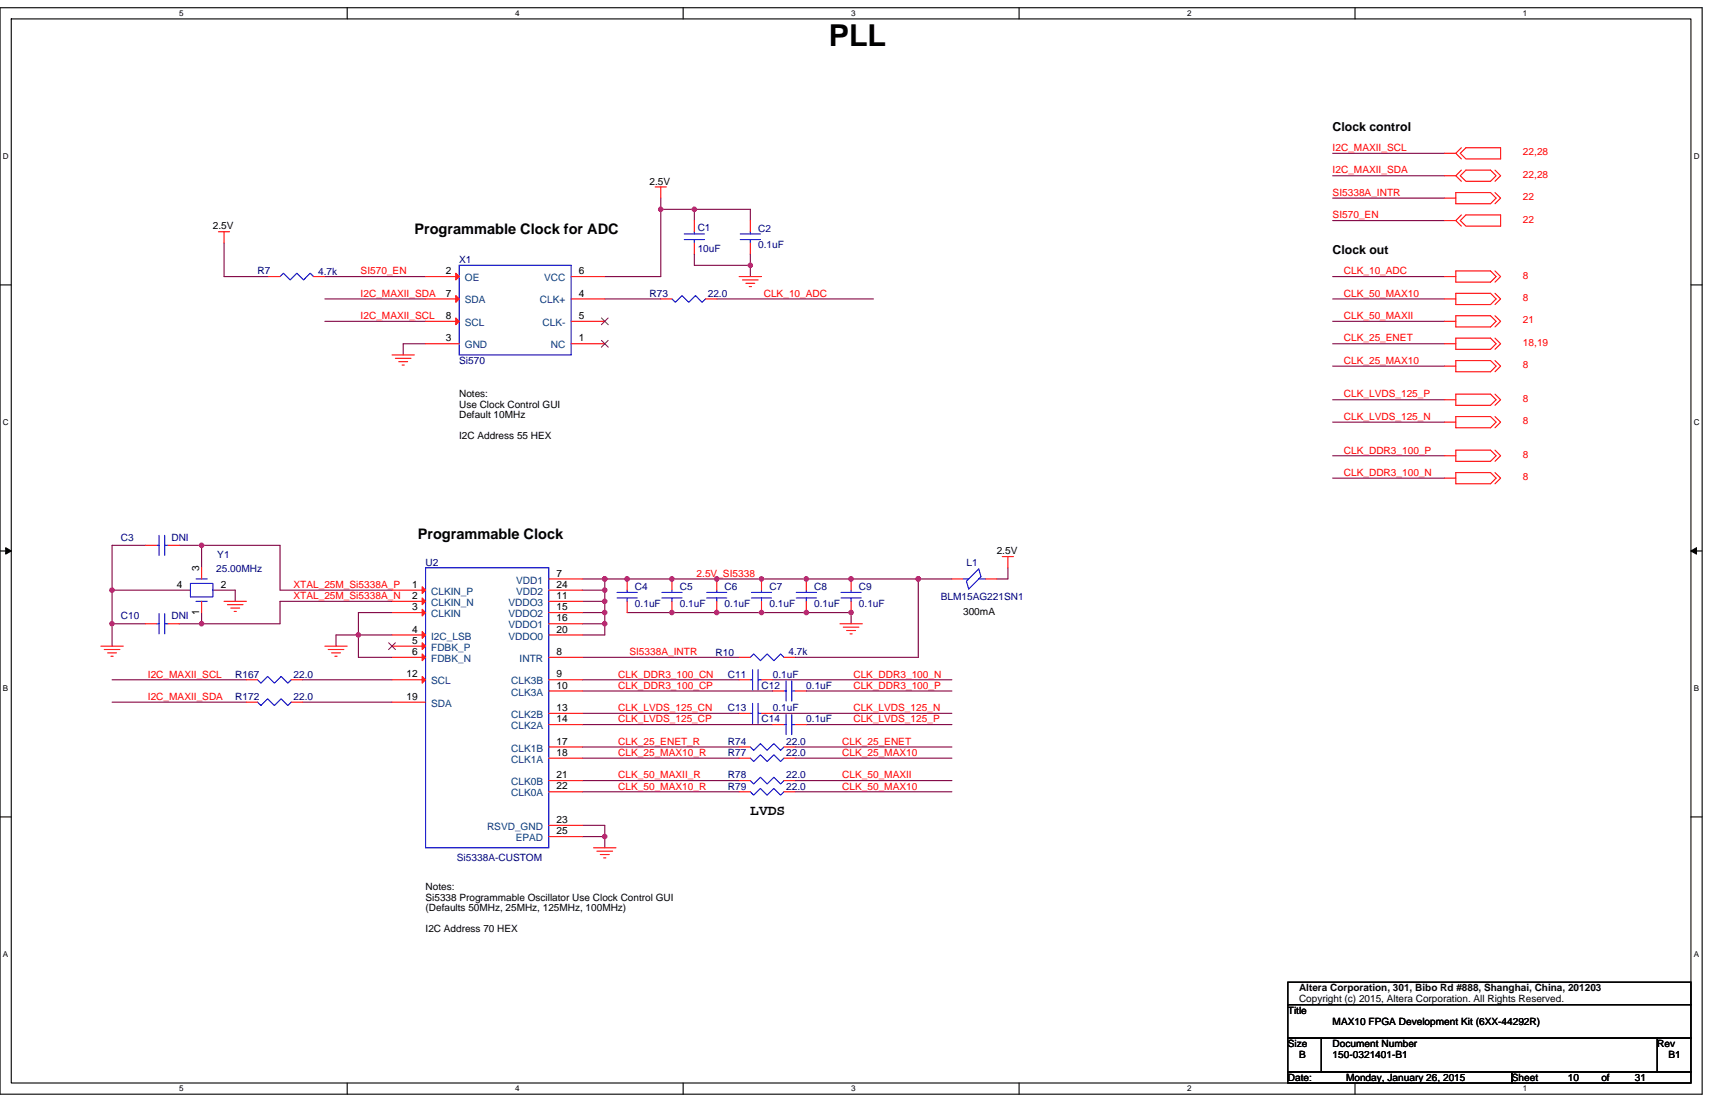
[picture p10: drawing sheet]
<svg xmlns="http://www.w3.org/2000/svg" width="432mm" height="279mm" viewBox="0 0 432 279" stroke-linecap="round" stroke-linejoin="round" font-family="sans-serif">
<path d="M0 1.9h428.6v273.5h-428.6zM2.8 4.8h422.9v267.8h-422.9z" fill="none" stroke="#000" stroke-width=".28"/>
<g fill="#fff">
<path d="M45.1 2.2h1.1v2.3h-1.1z"/>
<path d="M45.1 272.9h1.1v2.3h-1.1z"/>
</g>
<path d="M87.4 1.9v2.9M87.4 272.6v2.8" fill="none" stroke="#000" stroke-width=".28"/>
<g fill="#fff">
<path d="M129.7 2.2h1.1v2.3h-1.1z"/>
<path d="M129.7 272.9h1.1v2.3h-1.1z"/>
</g>
<path d="M172 1.9v2.9M172 272.6v2.8" fill="none" stroke="#000" stroke-width=".28"/>
<g fill="#fff">
<path d="M214.3 2.2h1.1v2.3h-1.1z"/>
<path d="M214.3 272.9h1.1v2.3h-1.1z"/>
</g>
<path d="M256.6 1.9v2.9M256.6 272.6v2.8" fill="none" stroke="#000" stroke-width=".28"/>
<g fill="#fff">
<path d="M298.9 2.2h1.1v2.3h-1.1z"/>
<path d="M298.9 272.9h1.1v2.3h-1.1z"/>
</g>
<path d="M341.2 1.9v2.9M341.2 272.6v2.8" fill="none" stroke="#000" stroke-width=".28"/>
<g fill="#fff">
<path d="M383.5 2.2h1.1v2.3h-1.1z"/>
<path d="M383.5 272.9h1.1v2.3h-1.1z"/>
<path d="M.7 38.2h1.5v2.3h-1.5z"/>
<path d="M426.5 38.2h1.4v2.3h-1.4z"/>
<path d="M.7 105.2h1.5v2.2h-1.5z"/>
<path d="M426.5 105.2h1.4v2.2h-1.4z"/>
</g>
<path d="M0 71.7h2.8M425.7 71.7h2.9" fill="none" stroke="#000" stroke-width=".28"/>
<g fill="#fff">
<path d="M.7 172.1h1.4v2.3h-1.4z"/>
<path d="M426.5 172.1h1.3v2.3h-1.3z"/>
</g>
<path d="M0 138.7h2.8M425.7 138.7h2.9" fill="none" stroke="#000" stroke-width=".28"/>
<path d="M1.4 137.9l1.4 .8-1.4 .8zM425.7 138.7l1.4-.8v1.6z" fill="#000" stroke="#000" stroke-width=".25"/>
<g fill="#fff">
<path d="M.7 239.1h1.4v2.3h-1.4z"/>
<path d="M426.4 239.1h1.4v2.3h-1.4z"/>
</g>
<path d="M0 205.6h2.8M425.7 205.6h2.9M324.3 247.2h101.4v5.7h-101.4zM324.3 252.9h101.4v8.4h-101.4zM324.3 261.3h8.4v8.5h-8.4zM324.3 269.8h56.3v2.8h-56.3zM332.7 261.3h84.6v8.5h-84.6zM380.6 269.8h45.1v2.8h-45.1zM417.3 261.3h8.4v8.5h-8.4z" fill="none" stroke="#000" stroke-width=".28"/>
<g fill="none" stroke="#800040" stroke-width=".28">
<path d="M335.5 38.6h28.2M166.4 52.7v16.9h-14.1M166.4 49.9v2.8M166.4 52.7h8.4M174.8 52.7h14.1v2.8M174.8 52.7v2.8M335.5 44.2h28.2M335.5 49.9h28.2M335.5 55.5h28.2M56.4 61.2v8.4h11.3M81.8 69.6h25.3M81.8 75.2h25.3"/>
<path d="M152.3 75.2h14.1M174.8 64v2.8h14.1M180.5 75.2h39.4M188.9 64v2.8M188.9 66.8v2.8M335.5 69.6h28.2M335.5 75.2h28.2M81.8 80.9h25.3M107.1 86.5h-5.6v2.8M335.5 80.9h28.2M335.5 86.5h28.2M335.5 92.2h28.2"/>
<path d="M335.5 100.6h28.2M335.5 106.3h28.2M335.5 114.7h28.2M36.7 137.3h-8.5v11.2h19.7M45.1 137.3h5.7M50.8 137.3h19.7v11.2h28.2M50.8 137.3v5.6M335.5 120.4h28.2M28.2 157v5.6M28.2 157h8.5M28.2 148.5v8.5M45.1 157h5.7"/>
<path d="M50.8 154.2v2.8M53.6 148.5h5.6v2.9M90.2 159.8h-5.6v2.8M90.2 159.8h8.5M90.2 159.8v5.7h8.5M98.7 154.2h-8.5v5.6M98.7 151.4h-28.2v5.6h-19.7M146.6 157h5.7M146.6 154.2h5.7M146.6 151.4h5.7M146.6 148.5h5.7M146.6 145.7h5.7"/>
<path d="M152.3 154.2v2.8M152.3 151.4v2.8M152.3 148.5v2.9M152.3 145.7v2.8M152.3 157v2.8h-5.7M157.9 154.2h56.4v2.8M231.2 145.7h-78.9M231.2 145.7v19.8h-31M231.2 145.7h8.5M253.8 142.9v2.8h-2.8M28.2 176.7h33.8M28.2 171.1h33.8"/>
<path d="M76.1 171.1h22.6M76.1 176.7h22.6M146.6 165.5h39.5M146.6 179.6h39.5M146.6 171.1h39.5M146.6 173.9h48M194.6 179.6h45.1M194.6 171.1h45.1M203 173.9h36.7M146.6 188h39.5M146.6 190.8h39.5M146.6 199.3h39.5"/>
<path d="M146.6 196.5h39.5M146.6 182.4h48M200.2 199.3h39.5M200.2 196.5h39.5M200.2 190.8h39.5M200.2 188h39.5M203 182.4h36.7M146.6 207.8h5.7v5.6M146.6 210.6h5.7"/>
</g>
<g fill="#f0f" stroke="#f0f" stroke-width=".28">
<circle cx="166.3" cy="52.7" r=".55"/>
<circle cx="188.9" cy="66.8" r=".55"/>
<circle cx="174.8" cy="52.7" r=".55"/>
<circle cx="203" cy="154.2" r=".55"/>
<circle cx="90.2" cy="159.8" r=".56"/>
<circle cx="50.8" cy="157" r=".55"/>
<circle cx="152.2" cy="157" r=".55"/>
<circle cx="152.2" cy="154.2" r=".55"/>
<circle cx="152.2" cy="210.6" r=".55"/>
<circle cx="152.2" cy="151.4" r=".55"/>
<circle cx="152.2" cy="148.5" r=".55"/>
<circle cx="152.2" cy="145.7" r=".56"/>
<circle cx="231.2" cy="145.7" r=".56"/>
<circle cx="214.3" cy="145.7" r=".57"/>
<circle cx="28.2" cy="157" r=".55"/>
<circle cx="28.2" cy="148.5" r=".55"/>
<circle cx="50.8" cy="137.3" r=".55"/>
<circle cx="214.3" cy="154.2" r=".56"/>
<circle cx="157.9" cy="145.7" r=".57"/>
<circle cx="169.2" cy="145.7" r=".56"/>
<circle cx="169.2" cy="154.2" r=".55"/>
<circle cx="180.4" cy="154.2" r=".55"/>
<circle cx="180.4" cy="145.7" r=".56"/>
<circle cx="191.7" cy="154.2" r=".55"/>
<circle cx="191.7" cy="145.7" r=".56"/>
<circle cx="203" cy="145.7" r=".56"/>
</g>
<g fill="none" stroke="#f00" stroke-width=".28">
<path d="M363.7 38.6h2.8M366.5 38.6l1.4 1.4M367.7 38.6l1.4-1.4h8.7v2.8h-8.7zM367.9 37.2l-1.4 1.4M55 58.3h2.8M56.4 58.3v2.9M165 47.1h2.8M166.4 47.1v2.8M174.8 55.5v2.8M188.9 55.5v2.8M363.7 44.2h2.8M363.7 49.9h2.8"/>
<path d="M363.7 55.5h2.8M366.5 44.2l1.4 1.4M366.5 55.5l1.4 1.4M366.5 48.5h8.8l1.4 1.4-1.4 1.4h-8.8zM367.7 44.2l1.4-1.4h6.2l1.4 1.4-1.4 1.4h-6.2zM367.7 55.5l1.4-1.4h8.7v2.8h-8.7zM367.9 42.8l-1.4 1.4M367.9 54.1l-1.4 1.4M376.4 42.8l1.4 1.4-1.4 1.4M376.4 48.5l1.4 1.4-1.4 1.4M67.7 69.6h2.8M79 69.6h2.8"/>
<path d="M107.1 69.6h8.5M107.1 75.2h8.5M143.8 75.2h8.5M143.8 69.6h8.5M166.4 75.2h2.8M174.8 61.2v2.8M177.6 75.2h2.9M186.1 69.6h5.6M186.9 70.5h4M187.8 71.3h2.2M188.6 72.1h.6M188.9 61.2v2.8"/>
<path d="M363.7 69.6h2.8M363.7 75.2h2.8M366.5 68.2h8.8l1.4 1.4-1.4 1.4h-8.8zM366.5 73.8h8.8l1.4 1.4-1.4 1.5h-8.8zM366.5 79.5h8.8l1.4 1.4-1.4 1.4h-8.8zM376.4 68.2l1.4 1.4-1.4 1.4M376.4 73.8l1.4 1.4-1.4 1.5M376.4 79.5l1.4 1.4-1.4 1.4M98.7 89.3h5.6M99.5 90.2h4M100.4 91h2.2M101.2 91.9h.6"/>
<path d="M107.1 86.5h8.5M107.1 80.9h8.5M143.8 86.5h8.5M143.8 80.9h8.5M363.7 80.9h2.8M363.7 86.5h2.8M363.7 92.2h2.8M366.5 85.1h8.8l1.4 1.4-1.4 1.4h-8.8zM366.5 90.8h8.8l1.4 1.4-1.4 1.4h-8.8zM366.5 99.2h8.8l1.4 1.4-1.4 1.4h-8.8zM376.4 85.1l1.4 1.4-1.4 1.4M376.4 90.8l1.4 1.4-1.4 1.4"/>
<path d="M376.4 99.2l1.4 1.4-1.4 1.4M363.7 100.6h2.8M363.7 106.3h2.8M363.7 114.7h2.8M366.5 104.9h8.8l1.4 1.4-1.4 1.4h-8.8zM366.5 113.3h8.8l1.4 1.4-1.4 1.4h-8.8zM366.5 119h8.8l1.4 1.4-1.4 1.4h-8.8zM376.4 104.9l1.4 1.4-1.4 1.4M376.4 113.3l1.4 1.4-1.4 1.4M376.4 119l1.4 1.4-1.4 1.4M36.7 137.3h2.8M42.3 137.3h2.8"/>
<path d="M363.7 120.4h2.8M36.7 157h2.8M42.3 157h2.8M47.9 148.5h.1M50.8 151.4v2.8M50.8 142.9v2.8M53.6 148.5h.1M56.4 151.4h5.6M57.3 152.2h3.9M58.1 153.1h2.2M58.9 153.9h.6M98.7 148.5h8.4"/>
<path d="M98.7 151.4h8.4M98.7 154.2h8.4M98.7 159.8h8.4M138.2 145.7h8.4M138.2 148.5h8.4M138.2 151.4h8.4M138.2 154.2h8.4M138.2 157h8.4M138.2 159.8h8.4M157.9 145.7v2.8M157.9 151.4v2.8M169.2 145.7v2.8"/>
<path d="M169.2 151.4v2.8M180.5 145.7v2.8M180.5 151.4v2.8M191.7 145.7v2.8M191.7 151.4v2.8M203 145.7v2.8M203 151.4v2.8M211.5 157h5.6M212.3 157.9h4M213.2 158.7h2.2M214 159.6h.6M214.3 145.7v2.8"/>
<path d="M214.3 151.4v2.8M239.7 145.7h2.8M248.1 145.7h2.9M252.3 140.1h2.9M253.8 140.1v2.8M25.4 162.6h5.6M26.2 163.5h4M27.1 164.3h2.2M27.9 165.2h.6M62 171.1h2.9M62 176.7h2.9M73.3 171.1h2.8"/>
<path d="M73.3 176.7h2.8M81.8 162.6h5.6M82.6 163.5h4M83.5 164.3h2.2M84.3 165.2h.6M98.7 162.6h8.4M98.7 165.5h8.4M98.7 171.1h8.4M98.7 176.7h8.4M138.2 165.5h8.4M138.2 171.1h8.4M138.2 173.9h8.4"/>
<path d="M138.2 179.6h8.4M186.1 179.6h2.8M186.1 165.5h2.8M186.1 171.1h2.8M191.7 179.6h2.9M191.7 171.1h2.9M194.6 173.9h2.8M197.4 165.5h2.8M200.2 173.9h2.8M138.2 182.4h8.4M138.2 188h8.4M138.2 190.8h8.4"/>
<path d="M138.2 196.5h8.4M138.2 199.3h8.4M186.1 199.3h2.8M186.1 196.5h2.8M186.1 190.8h2.8M186.1 188h2.8M194.6 182.4h2.8M197.4 199.3h2.8M197.4 196.5h2.8M197.4 190.8h2.8M197.4 188h2.8M200.2 182.4h2.8"/>
<path d="M138.2 207.8h8.4M138.2 210.6h8.4M149.4 213.4h5.7M150.3 214.2h3.9M151.1 215.1h2.3M152 215.9h.5"/>
</g>
<g fill="none" stroke="#00f" stroke-width=".28">
<path d="M172.3 58.9h5.1M174.8 58.3v.6M186.4 58.9h5.1M188.9 58.3v.6M70.5 69.6l.9-.8 1.6 1.7 1.7-1.7 1.7 1.7 1.7-1.7 .9 .8M115.6 66.8h28.2v22.5h-28.2zM169.2 75.2l.8 .9 1.7-1.7 1.7 1.7 1.7-1.7 1.7 1.7 .8-.9M172.3 60.3h5.1M174.8 60.3v.9M186.4 60.3h5.1M188.9 60.3v.9M39.5 137.3h.5"/>
<path d="M40 134.7v5.1M41.5 134.7v5.1M41.5 137.3h.8M39.5 157h.5M40 154.5v5.1M41.5 154.5v5.1M41.5 157h.8M47.9 146.9h5.7v3.3h-5.7zM49.4 151.4h2.8M49.4 145.7h2.8M107.1 142.9h31.1v70.5h-31.1zM155.4 149.1h5"/>
<path d="M155.4 150.5h5M157.9 150.5v.9M157.9 148.5v.6M166.6 149.1h5.1M166.6 150.5h5.1M169.2 150.5v.9M169.2 148.5v.6M177.9 149.1h5.1M177.9 150.5h5.1M180.5 150.5v.9M180.5 148.5v.6M189.2 149.1h5.1"/>
<path d="M189.2 150.5h5.1M191.7 150.5v.9M191.7 148.5v.6M200.5 149.1h5M200.5 150.5h5M203 150.5v.9M203 148.5v.6M211.8 149.1h5M211.8 150.5h5M214.3 150.5v.9M214.3 148.5v.6M242.5 145.7h1.4"/>
<path d="M246.4 145.7h1.7M246.4 143.2l.6 2-3.1 3.1-.6-2zM64.9 171.1l.8 .9 1.7-1.7 1.7 1.7 1.7-1.7 1.7 1.7 .8-.9M64.9 176.7l.8 .9 1.7-1.7 1.7 1.7 1.7-1.7 1.7 1.7 .8-.9M188.9 179.6h.6M188.9 165.5l.9-.9 1.7 1.7 1.6-1.7 1.7 1.7 1.7-1.7 .9 .9M188.9 171.1h.6M189.5 177v5.1M189.5 168.6v5.1M190.9 179.6h.8M190.9 171.1h.8M190.9 177v5.1"/>
<path d="M190.9 168.6v5.1M197.4 173.9h.5M197.9 179.9v5M197.9 171.4v5.1M199.3 173.9h.9M199.3 179.9v5M199.3 171.4v5.1M188.9 199.3l.9 .9 1.7-1.7 1.6 1.7 1.7-1.7 1.7 1.7 .9-.9M188.9 196.5l.9 .8 1.7-1.7 1.6 1.7 1.7-1.7 1.7 1.7 .9-.8M188.9 190.8l.9 .9 1.7-1.7 1.6 1.7 1.7-1.7 1.7 1.7 .9-.9M188.9 188l.9 .9 1.7-1.7 1.6 1.7 1.7-1.7 1.7 1.7 .9-.9M197.4 182.4h.5"/>
<path d="M199.3 182.4h.9"/>
</g>
<g fill="#f00" stroke="#f00" stroke-width=".28">
<path d="M114.8 68.8l.8 .8-.8 .9z"/>
<path d="M114.8 74.4l.8 .8-.8 .9z"/>
<path d="M114.8 80l.8 .9-.8 .8z"/>
<path d="M106.3 147.7l.8 .8-.8 .9z"/>
<path d="M106.3 150.5l.8 .9-.8 .8z"/>
<path d="M106.3 153.4l.8 .8-.8 .8z"/>
<path d="M106.3 159l.8 .8-.8 .9z"/>
<path d="M106.3 161.8l.8 .8-.8 .9z"/>
<path d="M106.3 164.6l.8 .9-.8 .8z"/>
<path d="M106.3 170.3l.8 .8-.8 .9z"/>
</g>
<path d="M151.4 85.7l1.7 1.7M151.4 80l1.7 1.7M153.1 85.7l-1.7 1.7M153.1 80l-1.7 1.7M97.9 161.8l1.7 1.7M99.5 161.8l-1.7 1.7" fill="none" stroke="#804000" stroke-width=".25"/>
<text font-size="7.6" x="208.7" y="11.6">PLL</text>
<g font-size="3.7">
<text x="104.3" y="58.9">Programmable Clock for ADC</text>
<text x="105.2" y="135.6">Programmable Clock</text>
<text x="188.9" y="205.2">LVDS</text>
</g>
<g font-size="3.1">
<text x="335.5" y="33">Clock control</text>
<text x="335.5" y="64">Clock out</text>
</g>
<g font-size="2.5" fill="#f00">
<text x="335.5" y="38">I2C_MAXII_SCL</text>
<text x="383.5" y="39.1">22,28</text>
<text x="335.5" y="43.7">I2C_MAXII_SDA</text>
<text x="383.5" y="44.8">22,28</text>
<text x="335.5" y="49.3">SI5338A_INTR</text>
<text x="383.5" y="50.4">22</text>
<text x="335.5" y="54.9">SI570_EN</text>
<text x="383.5" y="56.1">22</text>
<text x="90.8" y="69">SI570_EN</text>
<text x="338.3" y="69">CLK_10_ADC</text>
<text x="383.5" y="70.2">8</text>
<text x="90.8" y="74.7">I2C_MAXII_SDA</text>
<text x="192.3" y="74.7">CLK_10_ADC</text>
<text x="338.3" y="74.7">CLK_50_MAX10</text>
<text x="383.5" y="75.8">8</text>
<text x="90.8" y="80.3">I2C_MAXII_SCL</text>
<text x="338.3" y="80.3">CLK_50_MAXII</text>
<text x="383.5" y="81.4">21</text>
<text x="338.3" y="86">CLK_25_ENET</text>
<text x="383.5" y="87.1">18,19</text>
<text x="338.3" y="91.6">CLK_25_MAX10</text>
<text x="383.5" y="92.7">8</text>
<text x="338.3" y="100.1">CLK_LVDS_125_P</text>
<text x="383.5" y="101.2">8</text>
<text x="338.3" y="105.7">CLK_LVDS_125_N</text>
<text x="383.5" y="106.8">8</text>
<text x="338.3" y="114.2">CLK_DDR3_100_P</text>
<text x="338.3" y="119.8">CLK_DDR3_100_N</text>
<text x="383.5" y="115.3">8</text>
<text x="383.5" y="120.9">8</text>
<text x="73.9" y="148">XTAL_25M_Si5338A_P</text>
<text x="175.4" y="145.2">2.5V_SI5338</text>
<text x="73.9" y="150.8">XTAL_25M_Si5338A_N</text>
<text x="158.5" y="164.9">SI5338A_INTR</text>
<text x="37.2" y="170.5">I2C_MAXII_SCL</text>
<text x="155.7" y="170.5">CLK_DDR3_100_CN</text>
<text x="155.7" y="173.4">CLK_DDR3_100_CP</text>
<text x="214.9" y="170.5">CLK_DDR3_100_N</text>
<text x="214.9" y="173.4">CLK_DDR3_100_P</text>
<text x="37.2" y="176.2">I2C_MAXII_SDA</text>
<text x="155.7" y="179">CLK_LVDS_125_CN</text>
<text x="214.9" y="179">CLK_LVDS_125_N</text>
<text x="155.7" y="181.8">CLK_LVDS_125_CP</text>
<text x="214.9" y="181.8">CLK_LVDS_125_P</text>
<text x="155.7" y="187.5">CLK_25_ENET_R</text>
<text x="155.7" y="190.3">CLK_25_MAX10_R</text>
<text x="212" y="190.3">CLK_25_MAX10</text>
<text x="212" y="187.5">CLK_25_ENET</text>
<text x="155.7" y="195.9">CLK_50_MAXII_R</text>
<text x="212" y="195.9">CLK_50_MAXII</text>
<text x="155.7" y="198.7">CLK_50_MAX10_R</text>
<text x="212" y="198.7">CLK_50_MAX10</text>
</g>
<g font-size="2.5">
<text x="163.5" y="46.5">2.5V</text>
<text x="53.6" y="57.8">2.5V</text>
<text x="112.2" y="69">2</text>
<text x="145.8" y="69">6</text>
<text x="112.2" y="74.7">7</text>
<text x="145.8" y="74.7">4</text>
<text x="112.2" y="80.3">8</text>
<text x="145.8" y="80.3">5</text>
<text x="112.2" y="85.9">3</text>
<text x="145.8" y="85.9">1</text>
<text x="115.6" y="100.1">Notes:</text>
<text x="115.6" y="102.7">Use Clock Control GUI</text>
<text x="115.6" y="105.3">Default 10MHz</text>
<text x="115.6" y="110.5">I2C Address 55 HEX</text>
<text x="50.2" y="143.8" transform="rotate(-90 50.2 143.8)">3</text>
<text x="251" y="139.5">2.5V</text>
<text x="44.6" y="148">4</text>
<text x="55.6" y="148">2</text>
<text x="103.8" y="148">1</text>
<text x="140.1" y="145.1">7</text>
<text x="140.1" y="148">24</text>
<text x="50.2" y="154.7" transform="rotate(-90 50.2 154.7)">1</text>
<text x="103.8" y="150.8">2</text>
<text x="103.8" y="153.6">3</text>
<text x="140.1" y="150.8">11</text>
<text x="140.1" y="153.6">15</text>
<text x="242.5" y="154.7">300mA</text>
<text x="103.8" y="159.2">4</text>
<text x="140.1" y="156.4">16</text>
<text x="140.1" y="159.2">20</text>
<text x="103.8" y="162.1">5</text>
<text x="103.8" y="164.9">6</text>
<text x="140.1" y="164.9">8</text>
<text x="102.3" y="170.5">12</text>
<text x="140.1" y="170.5">9</text>
<text x="140.1" y="173.3">10</text>
<text x="102.3" y="176.1">19</text>
<text x="140.1" y="179">13</text>
<text x="140.1" y="181.8">14</text>
<text x="140.1" y="187.4">17</text>
<text x="140.1" y="190.2">18</text>
<text x="140.1" y="195.9">21</text>
<text x="140.1" y="198.7">22</text>
<text x="140.1" y="207.2">23</text>
<text x="140.1" y="210">25</text>
<text x="107.1" y="224.1">Notes:</text>
<text x="107.1" y="226.7">Si5338 Programmable Oscillator Use Clock Control GUI</text>
<text x="107.1" y="229.3">(Defaults 50MHz, 25MHz, 125MHz, 100MHz)</text>
<text x="107.1" y="234.5">I2C Address 70 HEX</text>
<text x="327.1" y="249.6">Altera Corporation, 301, Bibo Rd #888, Shanghai, China, 201203</text>
<text x="324.3" y="255.1">Title</text>
<text x="327.1" y="252.3">Copyright (c) 2015, Altera Corporation. All Rights Reserved.</text>
<text x="335.5" y="257.9">MAX10 FPGA Development Kit (6XX-44292R)</text>
<text x="324.3" y="263.6">Size</text>
<text x="335.5" y="263.6">Document Number</text>
<text x="417.3" y="263.6">Rev</text>
<text x="327.1" y="266.4">B</text>
<text x="335.5" y="266.4">150-0321401-B1</text>
<text x="420.1" y="266.4">B1</text>
<text x="324.3" y="272">Date:</text>
<text x="338.9" y="272">Monday, January 26, 2015</text>
<text x="380.6" y="272">Sheet</text>
<text x="394.7" y="272">10</text>
<text x="403.2" y="272">of</text>
<text x="411.6" y="272">31</text>
</g>
<g font-size="2.5" fill="#000080">
<text x="175.7" y="58">C1</text>
<text x="190.9" y="58.3">C2</text>
<text x="175.7" y="63.4">10uF</text>
<text x="190.9" y="62.5">0.1uF</text>
<text x="64.9" y="69">R7</text>
<text x="80.1" y="69.3">4.7k</text>
<text x="115.6" y="66.2">X1</text>
<text x="163.5" y="74.7">R73</text>
<text x="178.2" y="74.7">22.0</text>
<text x="115.6" y="91.6">Si570</text>
<text x="30.5" y="136.1">C3</text>
<text x="43.2" y="136.1">DNI</text>
<text x="54.7" y="140.4">Y1</text>
<text x="107.1" y="142.3">U2</text>
<text x="243.3" y="142.3">L1</text>
<text x="54.4" y="144">25.00MHz</text>
<text x="159.9" y="148.5">C4</text>
<text x="171.2" y="148.5">C5</text>
<text x="182.4" y="148.5">C6</text>
<text x="193.7" y="148.5">C7</text>
<text x="205" y="148.5">C8</text>
<text x="216.3" y="148.5">C9</text>
<text x="30.5" y="155.9">C10</text>
<text x="43.2" y="155.9">DNI</text>
<text x="159.9" y="152.8">0.1uF</text>
<text x="171.2" y="152.8">0.1uF</text>
<text x="182.4" y="152.8">0.1uF</text>
<text x="193.7" y="152.8">0.1uF</text>
<text x="205" y="152.8">0.1uF</text>
<text x="216.3" y="152.8">0.1uF</text>
<text x="236.9" y="151.1">BLM15AG221SN1</text>
<text x="180.2" y="165.2">R10</text>
<text x="198.5" y="164.9">4.7k</text>
<text x="59.2" y="170.5">R167</text>
<text x="73.9" y="170.5">22.0</text>
<text x="183.3" y="170.5">C11</text>
<text x="191.7" y="173.4">C12</text>
<text x="194.6" y="170.5">0.1uF</text>
<text x="203" y="173.4">0.1uF</text>
<text x="59.2" y="176.2">R172</text>
<text x="73.9" y="176.2">22.0</text>
<text x="183.3" y="179">C13</text>
<text x="194.6" y="179">0.1uF</text>
<text x="191.7" y="181.8">C14</text>
<text x="203" y="181.8">0.1uF</text>
<text x="183.3" y="190.3">R77</text>
<text x="183.3" y="187.5">R74</text>
<text x="197.9" y="190.3">22.0</text>
<text x="197.9" y="187.5">22.0</text>
<text x="183.3" y="195.9">R78</text>
<text x="197.9" y="195.9">22.0</text>
<text x="183.3" y="198.7">R79</text>
<text x="197.9" y="198.7">22.0</text>
<text x="115" y="216.8">Si5338A-CUSTOM</text>
</g>
<g font-size="2.5" fill="#004080">
<text x="117" y="70.8">OE</text>
<text x="137" y="70.8">VCC</text>
<text x="117" y="76.4">SDA</text>
<text x="136" y="76.4">CLK+</text>
<text x="117" y="82">SCL</text>
<text x="136.6" y="82">CLK-</text>
<text x="117" y="87.7">GND</text>
<text x="138.7" y="87.7">NC</text>
<text x="108.6" y="149.7">CLKIN_P</text>
<text x="130" y="146.9">VDD1</text>
<text x="130" y="149.7">VDD2</text>
<text x="108.6" y="152.5">CLKIN_N</text>
<text x="108.6" y="155.3">CLKIN</text>
<text x="128" y="152.5">VDDO3</text>
<text x="128" y="155.3">VDDO2</text>
<text x="108.6" y="161">I2C_LSB</text>
<text x="128" y="158.2">VDDO1</text>
<text x="128" y="161">VDDO0</text>
<text x="108.6" y="163.8">FDBK_P</text>
<text x="108.6" y="166.6">FDBK_N</text>
<text x="130.8" y="166.6">INTR</text>
<text x="108.6" y="172.3">SCL</text>
<text x="128.7" y="172.3">CLK3B</text>
<text x="108.6" y="177.9">SDA</text>
<text x="128.7" y="175.1">CLK3A</text>
<text x="128.7" y="180.7">CLK2B</text>
<text x="128.7" y="183.5">CLK2A</text>
<text x="128.7" y="189.2">CLK1B</text>
<text x="128.7" y="192">CLK1A</text>
<text x="128.7" y="197.6">CLK0B</text>
<text x="128.7" y="200.4">CLK0A</text>
<text x="122.6" y="208.9">RSVD_GND</text>
<text x="129.8" y="211.7">EPAD</text>
</g>
<g font-size="2">
<text x="45.1" y="4.1">5</text>
<text x="129.7" y="4.1">4</text>
<text x="214.3" y="4.1">3</text>
<text x="298.9" y="4.1">2</text>
<text x="383.5" y="4.1">1</text>
<text x=".7" y="40">D</text>
<text x="426.5" y="40">D</text>
<text x=".7" y="107">C</text>
<text x="426.5" y="107">C</text>
<text x=".7" y="174">B</text>
<text x="426.5" y="174">B</text>
<text x=".7" y="240.9">A</text>
<text x="426.5" y="240.9">A</text>
<text x="45.1" y="274.7">5</text>
<text x="129.7" y="274.7">4</text>
<text x="214.3" y="274.7">3</text>
<text x="298.9" y="274.7">2</text>
<text x="383.5" y="274.7">1</text>
</g>
</svg>
